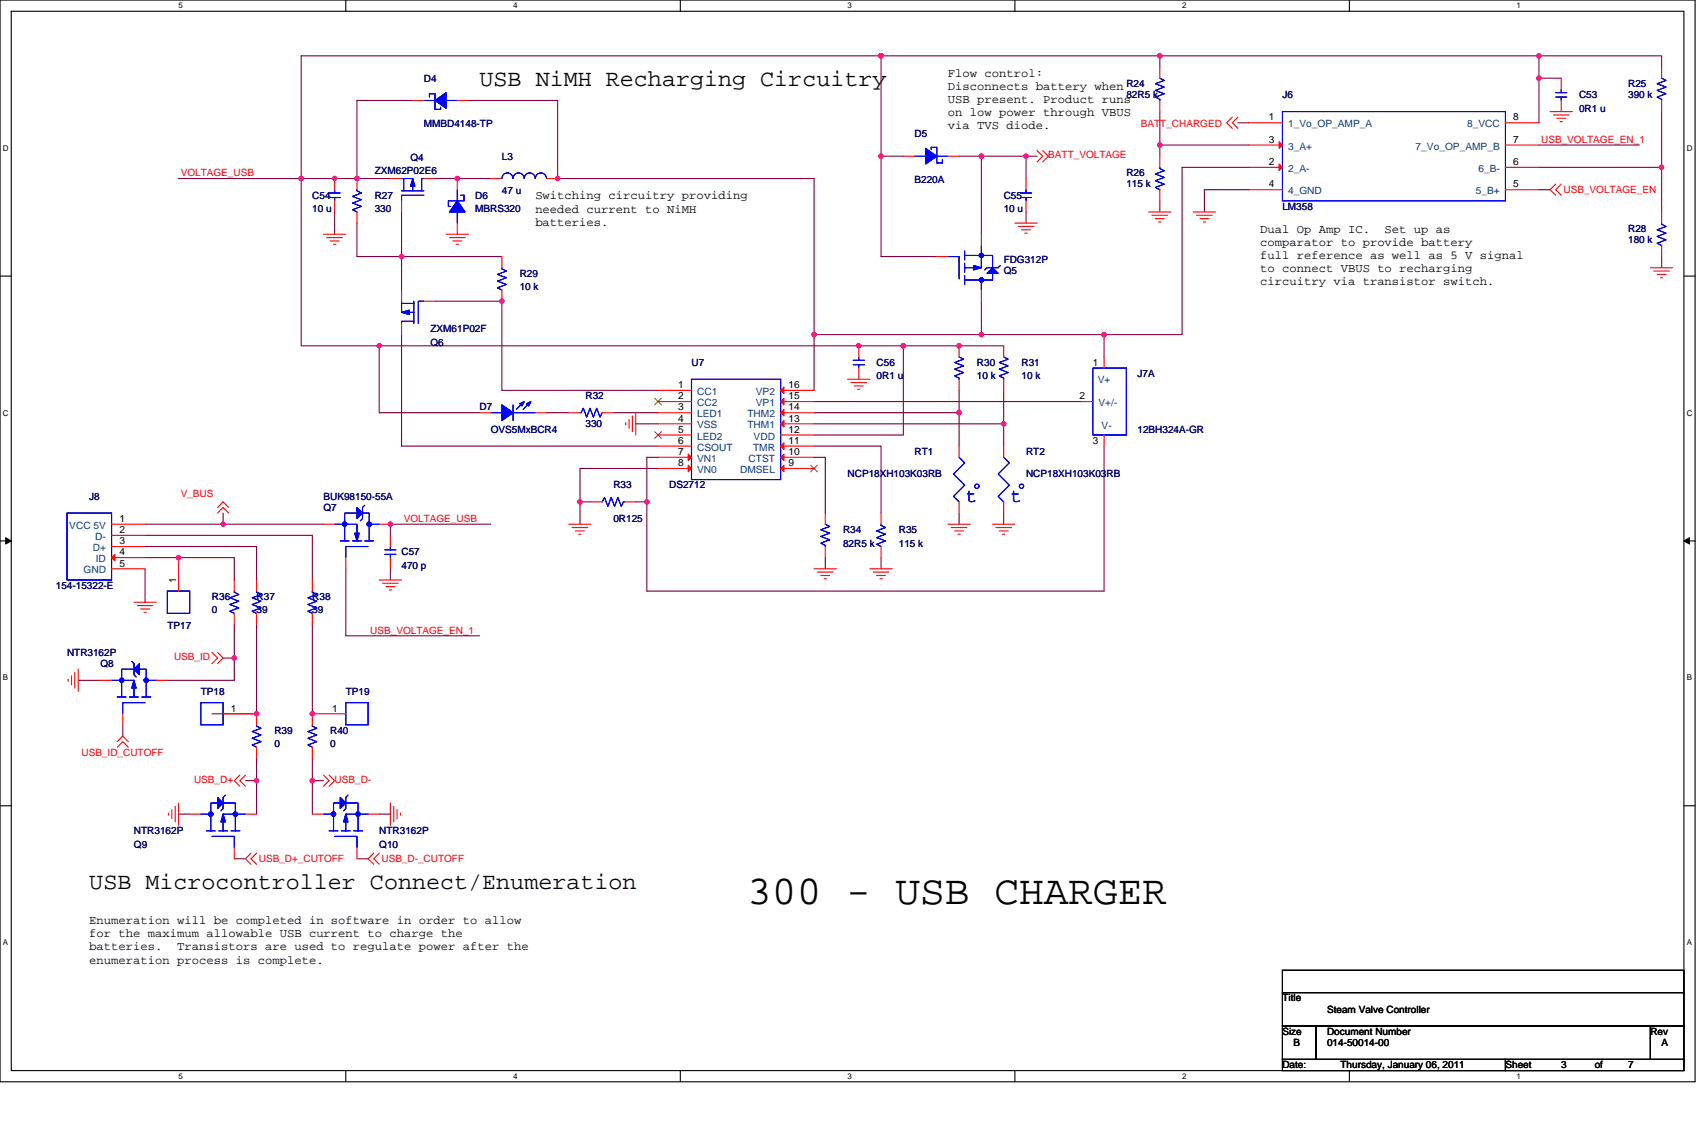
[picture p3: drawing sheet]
<svg xmlns="http://www.w3.org/2000/svg" width="457mm" height="305mm" viewBox="0 0 457 305" stroke-linecap="round" stroke-linejoin="round" font-family="sans-serif">
<path d="M0 0h455.6v290.8h-455.6zM3 3h449.6v284.8h-449.6z" fill="none" stroke="#000" stroke-width=".3"/>
<g fill="#fff">
<path d="M48 .3h1.2v2.4h-1.2z"/>
<path d="M48 288.1h1.2v2.4h-1.2z"/>
</g>
<path d="M92.9 0v3M92.9 287.8v3" fill="none" stroke="#000" stroke-width=".3"/>
<g fill="#fff">
<path d="M137.9 .3h1.2v2.4h-1.2z"/>
<path d="M137.9 288.1h1.2v2.4h-1.2z"/>
</g>
<path d="M182.9 0v3M182.9 287.8v3" fill="none" stroke="#000" stroke-width=".3"/>
<g fill="#fff">
<path d="M227.8 .3h1.2v2.4h-1.2z"/>
<path d="M227.8 288.1h1.2v2.4h-1.2z"/>
</g>
<path d="M272.8 0v3M272.8 287.8v3" fill="none" stroke="#000" stroke-width=".3"/>
<g fill="#fff">
<path d="M317.7 .3h1.2v2.4h-1.2z"/>
<path d="M317.7 288.1h1.2v2.4h-1.2z"/>
</g>
<path d="M362.7 0v3M362.7 287.8v3" fill="none" stroke="#000" stroke-width=".3"/>
<g fill="#fff">
<path d="M407.6 .3h1.2v2.4h-1.2z"/>
<path d="M407.6 288.1h1.2v2.4h-1.2z"/>
<path d="M.8 38.6h1.5v2.4h-1.5z"/>
<path d="M453.4 38.6h1.5v2.4h-1.5z"/>
<path d="M.8 109.8h1.5v2.4h-1.5z"/>
<path d="M453.4 109.8h1.5v2.4h-1.5z"/>
</g>
<path d="M0 74.2h3M452.6 74.2h3" fill="none" stroke="#000" stroke-width=".3"/>
<g fill="#fff">
<path d="M.8 181h1.4v2.4h-1.4z"/>
<path d="M453.4 181h1.4v2.4h-1.4z"/>
</g>
<path d="M0 145.4h3M452.6 145.4h3" fill="none" stroke="#000" stroke-width=".3"/>
<path d="M1.5 144.5l1.5 .9-1.5 .8zM452.6 145.4l1.5-.9v1.7z" fill="#000" stroke="#000" stroke-width=".27"/>
<g fill="#fff">
<path d="M.7 252.2h1.5v2.4h-1.5z"/>
<path d="M453.3 252.2h1.5v2.4h-1.5z"/>
</g>
<path d="M0 216.6h3M452.6 216.6h3M344.7 260.8h107.9v6h-107.9zM344.7 266.8h107.9v9h-107.9zM344.7 275.8h9v9h-9zM353.7 275.8h89.9v9h-89.9zM443.6 275.8h9v9h-9zM344.7 284.8h59.9v3h-59.9zM404.6 284.8h48v3h-48z" fill="none" stroke="#000" stroke-width=".3"/>
<g fill="none" stroke="#800040" stroke-width=".3">
<path d="M236.8 15h-155.8v33M236.8 15h74.9v3M236.8 15v27h6M311.7 15h101.9M413.6 15h33v3M413.6 15v6h6M110.9 27h-15v21M125.9 27h24v21h68.9v41.9M311.7 39v3M311.7 39h24M311.7 30v9M332.7 33h3"/>
<path d="M413.6 39h27M413.6 21v12M446.6 30v15M48 48h33M81 48v44.9h20.9M81 48h14.9M89.9 57v6M95.9 60v9h12M95.9 48h9M107.9 57v12M116.9 48h15M236.8 42v27h15"/>
<path d="M257.8 42h6M263.8 42v21M263.8 42h12M275.8 42h3M275.8 42v6M275.8 57v3M311.7 54v3M335.7 45h-18v44.9h-20.9M335.7 51h-12v6M413.6 45h33M413.6 51h3M446.6 45v12"/>
<path d="M107.9 69h27M107.9 69v9M446.6 69v3M101.9 92.9h140.9M101.9 92.9v18h27M107.9 89.9v30h69M116.9 81h18v23.9h42M218.8 89.9v15M242.8 92.9v24h-24M263.8 81v8.9h-45M263.8 89.9h33M269.8 92.9h-27"/>
<path d="M296.8 89.9v6M146.9 110.9h6M164.9 110.9h12M170.9 113.9h6M218.8 107.9h72M218.8 110.9h39M218.8 113.9h51v6M218.8 119.9h18v18M257.8 110.9v9M257.8 104.9v6M269.8 104.9v9M296.8 119.9v39h-122.9v-24"/>
<path d="M60 137.9v3M155.9 134.9h3M155.9 134.9v6M170.9 134.9h3M176.9 122.9h-3v12M176.9 125.9h-21v9M218.8 122.9h3v15M257.8 137.9v3M269.8 137.9v3M39 140.9h21M39 149.9h24v6M39 143.9h44.9v12"/>
<path d="M39 146.9h30v9M39 152.9v9M60 140.9h27M92.9 152.9v18h36M104.9 152.9v3M131.9 140.9h-27v3M221.8 149.9v3M236.8 149.9v3M63 176.9v6h-18M63 167.9v9h-3M69 167.9v24h-12M83.9 167.9v24"/>
<path d="M21 182.9h6M33 194.8v3M48 218.8h3M69 209.8v9M69 203.8v6h-3M83.9 209.8h3.1M83.9 203.8v6M83.9 209.8v9M101.9 218.8h3M63 230.8h3M95.9 230.8h3"/>
</g>
<g fill="#f0f" stroke="#f0f" stroke-width=".3">
<circle cx="149.9" cy="48" r=".59"/>
<circle cx="107.9" cy="69" r=".59"/>
<circle cx="134.9" cy="80.9" r=".59"/>
<circle cx="218.8" cy="89.9" r=".59"/>
<circle cx="95.9" cy="48" r=".59"/>
<circle cx="242.8" cy="92.9" r=".58"/>
<circle cx="230.8" cy="92.9" r=".59"/>
<circle cx="296.7" cy="89.9" r=".59"/>
<circle cx="155.9" cy="134.9" r=".59"/>
<circle cx="173.9" cy="134.9" r=".59"/>
<circle cx="413.6" cy="21" r=".59"/>
<circle cx="122.9" cy="48" r=".58"/>
<circle cx="89.9" cy="48" r=".59"/>
<circle cx="311.7" cy="39" r=".59"/>
<circle cx="311.7" cy="15" r=".59"/>
<circle cx="236.8" cy="15" r=".59"/>
<circle cx="236.8" cy="42" r=".59"/>
<circle cx="275.8" cy="42" r=".59"/>
<circle cx="257.8" cy="92.9" r=".58"/>
<circle cx="257.8" cy="110.9" r=".59"/>
<circle cx="269.8" cy="113.9" r=".59"/>
<circle cx="80.9" cy="48" r=".59"/>
<circle cx="101.9" cy="92.9" r=".59"/>
<circle cx="63" cy="176.8" r=".59"/>
<circle cx="48" cy="149.9" r=".59"/>
<circle cx="69" cy="209.8" r=".59"/>
<circle cx="83.9" cy="191.8" r=".59"/>
<circle cx="69" cy="191.8" r=".59"/>
<circle cx="104.9" cy="140.9" r=".59"/>
<circle cx="446.6" cy="45" r=".59"/>
<circle cx="263.8" cy="89.9" r=".59"/>
<circle cx="413.6" cy="15" r=".59"/>
<circle cx="263.8" cy="42" r=".59"/>
<circle cx="60" cy="140.9" r=".59"/>
<circle cx="83.9" cy="209.8" r=".59"/>
</g>
<g fill="none" stroke="#f00" stroke-width=".3">
<path d="M311.7 18v3M446.6 18v3M110.9 27h3M122.9 27h3M311.7 27v3M331.2 31.5l-1.5 1.5 1.5 1.5M332.7 31.5l-1.5 1.5 1.5 1.5M335.7 33h9M335.7 39h9M404.6 39h9M404.6 33h9M416.6 30h6"/>
<path d="M417.5 30.9h4.2M418.4 31.8h2.4M419.3 32.7h.6M419.6 21v3M419.6 27v3M446.6 27v3M89.9 48v3M89.9 54v3M95.9 57v3M95.9 48v3M104.9 48h3M107.9 54v3"/>
<path d="M113.9 48h3M122.9 48v3M122.9 60v3M131.9 48h3M146.9 48h3M242.8 42h3M254.8 42h3M272.8 60h6M275.8 48v3M275.8 54v3M278.8 40.5l1.5 1.5-1.5 1.5M280.3 40.5l1.5 1.5-1.5 1.5"/>
<path d="M308.7 57h6M309.6 57.9h4.2M310.5 58.8h2.4M311.4 59.7h.6M311.7 51v3M311.7 42v3M320.7 57h6M321.6 57.9h4.2M322.5 58.8h2.4M323.4 59.7h.6M335.7 45h9M335.7 51h9"/>
<path d="M404.6 51h9M404.6 45h9M418.1 49.5l-1.5 1.5 1.5 1.5M419.6 49.5l-1.5 1.5 1.5 1.5M446.6 57v3M87 63h5.9M87.8 63.9h4.3M88.8 64.8h2.3M89.6 65.7h.7M107.9 78v3M119.9 63h6M120.8 63.9h4.2"/>
<path d="M121.7 64.8h2.4M122.6 65.7h.6M134.9 78v3M134.9 69v3M251.8 69h3M263.8 78v3M263.8 63v3M273.7 60.9h4.2M274.6 61.8h2.4M275.5 62.7h.6M443.6 72h6M444.5 72.9h4.2"/>
<path d="M445.4 73.8h2.4M446.3 74.7h.6M446.6 66v3M107.9 87v2.9M113.9 81h3M230.8 92.9v3M230.8 98.9v3M257.8 92.9v3M269.8 92.9v3M296.8 95.9v3M128.9 110.9h3M143.9 110.9h3"/>
<path d="M152.9 110.9h3M161.9 110.9h3M168.2 113.6v.6M169.1 112.7v2.4M170 111.8v4.2M170.9 110.9v6M176.9 104.9h9M176.9 107.9h9M176.9 110.9h9M176.9 113.9h9M176.9 116.9h9M176.9 119.9h9"/>
<path d="M209.8 119.9h9M209.8 116.9h9M209.8 113.9h9M209.8 110.9h9M209.8 107.9h9M209.8 104.9h9M227.8 101.9h6M228.7 102.8h4.2M229.6 103.7h2.4M230.5 104.6h.6M257.8 101.9v3M257.8 119.9v3"/>
<path d="M269.8 101.9v3M269.8 119.9v3M290.8 107.9h3M296.8 116.9v3M58.5 136.4l1.5-1.5 1.5 1.5M58.5 137.9l1.5-1.5 1.5 1.5M158.9 134.9h3M167.9 134.9h3M176.9 122.9h9M176.9 125.9h9M209.8 125.9h9M209.8 122.9h9"/>
<path d="M221.8 137.9v3M236.8 137.9v3M257.8 134.9v3M269.8 134.9v3M30 140.9h9M30 143.9h9M30 146.9h9M30 149.9h9M30 152.9h9M48 149.9v9M63 155.9v3M69 155.9v3"/>
<path d="M83.9 155.9v3M87 140.9h2.9M92.9 149.9v3M101.9 155.9h6M101.9 140.9h3M102.8 156.8h4.2M103.7 157.7h2.4M104.6 158.6h.6M104.9 149.9v3M104.9 143.9v3M152.9 140.9h6M153.8 141.8h4.2"/>
<path d="M154.7 142.7h2.4M155.6 143.6h.6M218.8 152.9h6M219.7 153.8h4.2M220.6 154.7h2.4M221.5 155.6h.6M221.8 146.9v3M233.8 152.9h6M234.7 153.8h4.2M235.6 154.7h2.4M236.5 155.6h.6M236.8 146.9v3"/>
<path d="M254.8 140.9h6M255.7 141.8h4.2M256.6 142.7h2.4M257.5 143.6h.6M266.8 140.9h6M267.7 141.8h4.2M268.6 142.7h2.4M269.5 143.6h.6M21 179.9v6M36 161.9h6M36.9 162.8h4.2M37.8 163.7h2.4"/>
<path d="M38.7 164.6h.6M57 175.4l1.5 1.5-1.5 1.5M58.5 175.4l1.5 1.5-1.5 1.5M63 164.9v3M69 164.9v3M83.9 164.9v3M18.3 182.6v.6M19.2 181.7v2.4M20.1 180.8v4.2M27 182.9h3M31.5 199.3l1.5-1.5 1.5 1.5M33 191.9v2.9"/>
<path d="M42 182.9h3M60 191.9h9v2.9M92.9 191.9h-9v2.9M31.5 200.9l1.5-1.6 1.5 1.6M45.3 218.5v.6M46.2 217.6v2.4M47.1 216.7v4.2M48 215.8v6M51 218.8h3M64.5 208.3l-1.5 1.5 1.5 1.5M66 208.3l-1.5 1.5 1.5 1.5M66 218.8h3"/>
<path d="M69 200.9v2.9M83.9 218.8h3.1M83.9 200.9v2.9M87 208.3l1.5 1.5-1.5 1.5M88.5 208.3l1.4 1.5-1.4 1.5M98.9 218.8h3M104.9 215.8v6M105.8 216.7v4.2M106.7 217.6v2.4M107.6 218.5v.6M63 227.8v3M67.5 229.3l-1.5 1.5 1.5 1.5"/>
<path d="M69 229.3l-1.5 1.5 1.5 1.5M95.9 227.8v3M100.4 229.3l-1.5 1.5 1.5 1.5M101.9 229.3l-1.5 1.5 1.5 1.5"/>
</g>
<g fill="none" stroke="#00f" stroke-width=".3">
<path d="M113.9 27h3M115.4 26.1v-.9h1.5v4.2h1.5v-.6M119.9 27h3M311.7 21l1.2 .6-2.4 .9 2.4 .9-2.4 .9 2.4 .9-2.4 .9 1.2 .6v.3M344.7 30h59.9v24h-59.9zM418.1 24.9h3M418.1 26.1h3M419.6 26.1v.9M419.6 24v.9M446.6 21l1.2 .6-2.4 .9 2.4 .9-2.4 .9 2.4 .9-2.4 .9 1.2 .6v.3M88.5 51.9h2.9M88.5 53.1h2.9"/>
<path d="M89.9 53.1v.9M89.9 51v.9M95.9 51v.3l1.2 .6-2.4 .9 2.4 .9-2.4 .9 2.4 .9-2.4 .9 1.2 .6M107.9 51.3h6M107.9 48h3M108.5 48v3.3M110.9 49.5v1.8M113.9 48h-.6v3.3M113.9 52.5h-6v1.5M122.9 51v3M122.9 57v3M123.8 52.5h.9v1.5h-4.2v1.5h.6"/>
<path d="M146.9 48a1.5 1.5 0 0 0-1.5-1.5 1.5 1.5 0 0 0-1.5 1.5 1.49 1.49 0 0 0-1.5-1.5 1.5 1.5 0 0 0-1.5 1.5 1.5 1.5 0 0 0-1.5-1.5 1.5 1.5 0 0 0-1.5 1.5 1.49 1.49 0 0 0-1.5-1.5 1.49 1.49 0 0 0-1.5 1.5M245.8 42h3M250.3 40.2v-.6h1.5v4.2h1.5v-.9M251.8 42h3M274.3 51.9h3M274.3 53.1h3M275.8 53.1v.9M275.8 51v.9M311.7 45v.3l1.2 .6-2.4 .9 2.4 .9-2.4 .9 2.4 .9-2.4 .9 1.2 .6M446.6 60v.3l1.2 .6-2.4 .9 2.4 .9-2.4 .9 2.4 .9-2.4 .9 1.2 .6M134.9 72v.3l1.2 .6-2.4 .9 2.4 .9-2.4 .9 2.4 .9-2.4 .9 1.2 .6M254.8 69h3v6"/>
<path d="M259.3 67.5v2.4M259.3 70.8v2.4M259.3 74.1v2.4M259.3 68.7h7.5v3.3M263.8 75.3v2.7M263.8 66v6h-4.5M266.8 73.5v1.8h-7.5M268.9 71.4l-.6 .6h-3l-.6 .6M107.9 81.6h3.3M107.9 81v2.9M109.4 83.9h1.8M111.2 81v6"/>
<path d="M111.2 86.3h-3.3v.7M113.9 81h-1.5v6M229.3 96.8h3M229.3 98h3M230.8 98v.9M230.8 95.9v.9M257.8 95.9l1.2 .6-2.4 .9 2.4 .9-2.4 .9 2.4 .9-2.4 .9 1.2 .6v.3M269.8 95.9l1.2 .6-2.4 .9 2.4 .9-2.4 .9 2.4 .9-2.4 .9 1.2 .6v.3M293.8 98.9h8.9v18h-8.9zM131.9 110.9h3M137.9 108.8v4.2M137.9 110.9h6"/>
<path d="M140.6 108.2l-1.8 1.8M142.4 108.2l-1.8 1.8M155.9 110.9h.3l.6-1.2 .9 2.4 .9-2.4 .9 2.4 .9-2.4 .9 2.4 .6-1.2M185.9 101.9h23.9v27h-23.9zM18 137.9h12v18h-12zM95.9 137.9h-3.3v7.5M97.4 137.9h1.8v7.5M98 135.8l-.6 .6v3l-.6 .6M161.9 134.9l.6-1.2 .9 2.4 .9-2.4 .9 2.4 .9-2.4 .9 2.4 .6-1.2h.3M257.8 122.9l1.5 1.5-3 3 3 3-3 3 1.5 1.5M269.8 122.9l1.5 1.5-3 3 3 3-3 3 1.5 1.5M45 158.9h6v6h-6z"/>
<path d="M63 158.9v.3l1.2 .6-2.4 .9 2.4 .9-2.4 .9 2.4 .9-2.4 .9 1.2 .6M69 158.9v.3l1.2 .6-2.4 .9 2.4 .9-2.4 .9 2.4 .9-2.4 .9 1.2 .6M83.9 158.9v.3l1.3 .6-2.4 .9 2.4 .9-2.4 .9 2.4 .9-2.4 .9 1.1 .6M89.9 140.9h3M91.4 145.4h2.4M92.6 140.9h3.3v3M94.7 145.4h2.4M98 145.4h2.4M98.9 146.9h-6v3M99.2 140.9h2.7M103.4 149h3M103.4 147.8h3"/>
<path d="M104.9 146.9v.9M104.9 149v.9M221.8 140.9l1.2 .6-2.4 .9 2.4 .9-2.4 .9 2.4 .9-2.4 .9 1.2 .6v.3M236.8 140.9v.3l1.2 .6-2.4 .9 2.4 .9-2.4 .9 2.4 .9-2.4 .9 1.2 .6M35.4 177.8l.6 .6v3l.6 .6M36 179.9h-3.3v7.4M37.5 179.9h1.8v7.4M30 182.9h6v4.4M31.5 187.3h2.4M34.8 187.3h2.4M38.1 187.3h2.4M39 188.8h-6v3.1"/>
<path d="M39.3 182.9h2.7M54 188.8h6v6h-6zM69 194.8v.4l1.2 .5-2.4 .9 2.4 .9-2.4 .9 2.4 .9-2.4 .9 1.2 .7M83.9 194.8v.4l1.3 .5-2.4 .9 2.4 .9-2.4 .9 2.4 .9-2.4 .9 1.1 .7M92.9 188.8h6v6h-6zM54 218.8h2.7M58.5 215.8h-1.8v7.5M60 215.8h3.3v7.5M60.6 213.7l-.6 .6v3l-.6 .6M66 218.8h-6v4.5M87 218.8h2.6M91.4 215.8h-1.8v7.5"/>
<path d="M92.9 215.8h3.3v7.5M93.5 213.7l-.6 .6v3l-.5 .6M98.9 218.8h-6v4.5M55.5 223.3h2.4M57 224.8h6v3M58.8 223.3h2.4M62.1 223.3h2.4M88.5 223.3h2.3M89.9 224.8h6v3M91.7 223.3h2.4M95 223.3h2.4"/>
<circle cx="262.6" cy="130.7" r=".59"/>
<circle cx="274.6" cy="130.7" r=".58"/>
</g>
<g fill="#00f" stroke="#00f" stroke-width=".3">
<path d="M134.9 108.8l3 2.1-3 2.1z" fill-rule="evenodd"/>
<path d="M141.5 108.5l1.2-.6-.6 1.2z" fill-rule="evenodd"/>
<path d="M139.7 108.5l1.2-.6-.6 1.2z" fill-rule="evenodd"/>
<path d="M134.9 108.8l3 2.1-3 2.1z" fill-rule="evenodd"/>
<path d="M141.5 108.5l1.2-.6-.6 1.2z" fill-rule="evenodd"/>
<path d="M139.7 108.5l1.2-.6-.6 1.2z" fill-rule="evenodd"/>
<path d="M37.5 178.4v3l-1.5-1.5z" fill-rule="evenodd"/>
<path d="M36 182.9l.6 2.1h-1.2z" fill-rule="evenodd"/>
<path d="M37.5 178.4v3l-1.5-1.5z" fill-rule="evenodd"/>
<path d="M36 182.9l.6 2.1h-1.2z" fill-rule="evenodd"/>
<path d="M95.9 136.4l1.5 1.5-1.5 1.5z" fill-rule="evenodd"/>
<path d="M95.3 143.3h1.2l-.6 2.1z" fill-rule="evenodd"/>
<path d="M95.9 136.4l1.5 1.5-1.5 1.5z" fill-rule="evenodd"/>
<path d="M95.3 143.3h1.2l-.6 2.1z" fill-rule="evenodd"/>
<path d="M122.9 54l2.1 3h-4.2z" fill-rule="evenodd"/>
<path d="M122.9 54l2.1 3h-4.2z" fill-rule="evenodd"/>
<path d="M265.3 73.5l1.5-1.5 1.5 1.5z" fill-rule="evenodd"/>
<path d="M261.7 71.4l2.1 .6-2.1 .6z" fill-rule="evenodd"/>
<path d="M265.3 73.5l1.5-1.5 1.5 1.5z" fill-rule="evenodd"/>
<path d="M261.7 71.4l2.1 .6-2.1 .6z" fill-rule="evenodd"/>
<path d="M116.9 27l3-2.1v4.2z" fill-rule="evenodd"/>
<path d="M116.9 27l3-2.1v4.2z" fill-rule="evenodd"/>
<path d="M107.9 83.9l2.1-.5v1.2z" fill-rule="evenodd"/>
<path d="M107.9 83.9l2.1-.5v1.2z" fill-rule="evenodd"/>
<path d="M110.9 48l.6 2.1h-1.2z" fill-rule="evenodd"/>
<path d="M110.9 48l.6 2.1h-1.2z" fill-rule="evenodd"/>
<path d="M248.8 39.9l3 2.1-3 2.1z" fill-rule="evenodd"/>
<path d="M248.8 39.9l3 2.1-3 2.1z" fill-rule="evenodd"/>
<path d="M91.4 214.3l1.5 1.5-1.5 1.5z" fill-rule="evenodd"/>
<path d="M92.9 218.8l.6 2.1h-1.1z" fill-rule="evenodd"/>
<path d="M91.4 214.3l1.5 1.5-1.5 1.5z" fill-rule="evenodd"/>
<path d="M92.9 218.8l.6 2.1h-1.1z" fill-rule="evenodd"/>
<path d="M58.5 214.3l1.5 1.5-1.5 1.5z" fill-rule="evenodd"/>
<path d="M60 218.8l.6 2.1h-1.2z" fill-rule="evenodd"/>
<path d="M58.5 214.3l1.5 1.5-1.5 1.5z" fill-rule="evenodd"/>
<path d="M60 218.8l.6 2.1h-1.2z" fill-rule="evenodd"/>
<circle cx="32.7" cy="182.8" r=".58"/>
<circle cx="39.3" cy="182.8" r=".59"/>
<circle cx="99.2" cy="140.9" r=".59"/>
<circle cx="92.6" cy="140.9" r=".59"/>
<circle cx="263.8" cy="68.7" r=".59"/>
<circle cx="263.8" cy="75.2" r=".59"/>
<circle cx="96.2" cy="218.8" r=".59"/>
<circle cx="89.6" cy="218.8" r=".59"/>
<circle cx="63.3" cy="218.8" r=".59"/>
<circle cx="56.7" cy="218.8" r=".59"/>
</g>
<g fill="#f00" stroke="#f00" stroke-width=".3">
<path d="M343.8 44.1l.9 .9-.9 .9z"/>
<path d="M343.8 38.1l.9 .9-.9 .9z"/>
<path d="M30 149.9l.9-.9v1.8z"/>
<path d="M185 122l.9 .9-.9 .9z"/>
<path d="M185 125l.9 .9-.9 .9z"/>
<path d="M210.7 125v1.8l-.9-.9z"/>
<path d="M210.7 122v1.8l-.9-.9z"/>
<path d="M209.8 119.9l.9-.9v1.8z"/>
<path d="M210.7 113v1.8l-.9-.9z"/>
<path d="M210.7 110v1.8l-.9-.9z"/>
<path d="M210.7 107v1.8l-.9-.9z"/>
<path d="M209.8 104.9l.9-.9v1.8z"/>
</g>
<path d="M176 107l1.8 1.8M176 116l1.8 1.8M177.8 107l-1.8 1.8M177.8 116l-1.8 1.8M217.9 125l1.8 1.8M219.7 125l-1.8 1.8" fill="none" stroke="#804000" stroke-width=".27"/>
<text font-size="11.1" x="200.9" y="243">300 - USB CHARGER</text>
<g font-size="6.3">
<text x="128.9" y="23.2">USB NiMH Recharging Circuitry</text>
<text x="24" y="239">USB Microcontroller Connect/Enumeration</text>
</g>
<g font-size="5.4" fill="#00f">
<text x="259.6" y="135">t</text>
<text x="271.6" y="135">t</text>
</g>
<g font-size="3.3">
<text x="254.8" y="20.6">Flow control:</text>
<text x="254.8" y="24.2">Disconnects battery when</text>
<text x="254.8" y="27.7">USB present. Product runs</text>
<text x="254.8" y="31.2">on low power through VBUS</text>
<text x="254.8" y="34.7">via TVS diode.</text>
<text x="143.9" y="53.6">Switching circuitry providing</text>
<text x="143.9" y="57.1">needed current to NiMH</text>
<text x="143.9" y="60.6">batteries.</text>
<text x="338.7" y="62.6">Dual Op Amp IC.</text>
<text x="372.2" y="62.6">Set up as</text>
<text x="338.7" y="66.1">comparator to provide battery</text>
<text x="338.7" y="69.6">full reference as well as 5 V signal</text>
<text x="338.7" y="73.1">to connect VBUS to recharging</text>
<text x="338.7" y="76.6">circuitry via transistor switch.</text>
<text x="24" y="248.4">Enumeration will be completed in software in order to allow</text>
<text x="24" y="251.9">for the maximum allowable USB current to charge the</text>
<text x="24" y="255.5">batteries.</text>
<text x="47.6" y="255.5">Transistors are used to regulate power after the</text>
<text x="24" y="259">enumeration process is complete.</text>
</g>
<g font-size="2.7" fill="#000080">
<text x="113.9" y="21.9">D4</text>
<text x="302.7" y="23.4">R24</text>
<text x="437.6" y="23.4">R25</text>
<text x="302.7" y="26.4">82R5 k</text>
<text x="344.7" y="26.4">J6</text>
<text x="424.4" y="26.4">C53</text>
<text x="424.4" y="30">0R1 u</text>
<text x="437.6" y="26.4">390 k</text>
<text x="113.9" y="34.2">MMBD4148-TP</text>
<text x="245.8" y="36.9">D5</text>
<text x="100.7" y="46.8">ZXM62P02E6</text>
<text x="110.3" y="43.2">Q4</text>
<text x="134.9" y="42.9">L3</text>
<text x="302.7" y="47.4">R26</text>
<text x="83.9" y="53.4">C54</text>
<text x="100.7" y="53.4">R27</text>
<text x="127.7" y="53.4">D6</text>
<text x="134.9" y="52.2">47 u</text>
<text x="245.8" y="49.2">B220A</text>
<text x="269.8" y="53.4">C55</text>
<text x="302.7" y="50.4">115 k</text>
<text x="83.9" y="57">10 u</text>
<text x="100.7" y="57">330</text>
<text x="127.7" y="57">MBRS320</text>
<text x="269.8" y="57">10 u</text>
<text x="344.7" y="56.4">LM358</text>
<text x="437.6" y="62.4">R28</text>
<text x="437.6" y="65.4">180 k</text>
<text x="269.8" y="70.8">FDG312P</text>
<text x="139.7" y="74.4">R29</text>
<text x="139.7" y="78">10 k</text>
<text x="269.8" y="73.7">Q5</text>
<text x="115.7" y="89.3">ZXM61P02F</text>
<text x="115.7" y="92.9">Q6</text>
<text x="185.9" y="98.3">U7</text>
<text x="235.6" y="98.3">C56</text>
<text x="235.6" y="101.9">0R1 u</text>
<text x="262.6" y="98.3">R30</text>
<text x="262.6" y="101.9">10 k</text>
<text x="274.6" y="98.3">R31</text>
<text x="274.6" y="101.9">10 k</text>
<text x="305.8" y="101.3">J7A</text>
<text x="157.4" y="107.3">R32</text>
<text x="128.9" y="110.3">D7</text>
<text x="131.9" y="116.3">OVS5MxBCR4</text>
<text x="157.4" y="114.8">330</text>
<text x="305.8" y="116.3">12BH324A-GR</text>
<text x="245.8" y="122.3">RT1</text>
<text x="275.8" y="122.3">RT2</text>
<text x="164.9" y="131.3">R33</text>
<text x="179.9" y="131.3">DS2712</text>
<text x="227.8" y="128.3">NCP18XH103K03RB</text>
<text x="275.8" y="128.3">NCP18XH103K03RB</text>
<text x="24" y="134.3">J8</text>
<text x="87" y="137.3">Q7</text>
<text x="87" y="134.3">BUK98150-55A</text>
<text x="164.9" y="140.3">0R125</text>
<text x="226.6" y="143.3">R34</text>
<text x="241.6" y="143.3">R35</text>
<text x="107.9" y="149.3">C57</text>
<text x="226.6" y="146.9">82R5 k</text>
<text x="241.6" y="146.9">115 k</text>
<text x="107.9" y="152.9">470 p</text>
<text x="15" y="158.3">154-15322-E</text>
<text x="57" y="161.3">R36</text>
<text x="69" y="161.3">R37</text>
<text x="83.9" y="161.3">R38</text>
<text x="57" y="164.9">0</text>
<text x="69" y="164.9">39</text>
<text x="83.9" y="164.9">39</text>
<text x="45" y="169.1">TP17</text>
<text x="18" y="176.3">NTR3162P</text>
<text x="27" y="179.3">Q8</text>
<text x="54" y="186.8">TP18</text>
<text x="92.9" y="186.8">TP19</text>
<text x="73.8" y="197.2">R39</text>
<text x="88.8" y="197.2">R40</text>
<text x="73.8" y="200.8">0</text>
<text x="88.8" y="200.8">0</text>
<text x="36" y="227.8">Q9</text>
<text x="36" y="224.2">NTR3162P</text>
<text x="101.9" y="227.8">Q10</text>
<text x="101.9" y="224.2">NTR3162P</text>
</g>
<g font-size="2.7" fill="#f00">
<text x="306.6" y="34.2">BATT_CHARGED</text>
<text x="414.2" y="38.4">USB_VOLTAGE_EN_1</text>
<text x="48.6" y="47.4">VOLTAGE_USB</text>
<text x="281.8" y="42.6">BATT_VOLTAGE</text>
<text x="420.2" y="51.9">USB_VOLTAGE_EN</text>
<text x="48.6" y="133.7">V_BUS</text>
<text x="108.5" y="140.3">VOLTAGE_USB</text>
<text x="99.5" y="170.3">USB_VOLTAGE_EN_1</text>
<text x="46.8" y="177.5">USB_ID</text>
<text x="21.9" y="203.2">USB_ID_CUTOFF</text>
<text x="52.2" y="210.4">USB_D+</text>
<text x="89.9" y="210.4">USB_D-</text>
<text x="69.6" y="231.7">USB_D+_CUTOFF</text>
<text x="102.5" y="231.7">USB_D-_CUTOFF</text>
</g>
<g font-size="2.7">
<text x="341.1" y="32.4">1</text>
<text x="406.7" y="32.4">8</text>
<text x="341.1" y="38.4">3</text>
<text x="406.7" y="38.4">7</text>
<text x="341.1" y="44.4">2</text>
<text x="406.7" y="44.4">6</text>
<text x="341.1" y="50.4">4</text>
<text x="406.7" y="50.4">5</text>
<text x="293.8" y="98.3">1</text>
<text x="182.2" y="104.3">1</text>
<text x="182.2" y="107.3">2</text>
<text x="211.9" y="107.3">15</text>
<text x="211.9" y="104.3">16</text>
<text x="290.1" y="107.3">2</text>
<text x="182.2" y="110.3">3</text>
<text x="182.2" y="113.3">4</text>
<text x="211.9" y="113.3">13</text>
<text x="211.9" y="110.3">14</text>
<text x="182.2" y="116.3">5</text>
<text x="182.2" y="119.3">6</text>
<text x="211.9" y="116.3">12</text>
<text x="211.9" y="119.3">11</text>
<text x="293.8" y="119.3">3</text>
<text x="182.2" y="122.3">7</text>
<text x="182.2" y="125.3">8</text>
<text x="211.9" y="122.3">10</text>
<text x="211.9" y="125.3">9</text>
<text x="32.1" y="143.3">2</text>
<text x="32.1" y="140.3">1</text>
<text x="32.1" y="146.3">3</text>
<text x="32.1" y="149.3">4</text>
<text x="32.1" y="152.3">5</text>
<text x="47.4" y="156.8" transform="rotate(-90 47.4 156.8)">1</text>
<text x="62.1" y="191.2">1</text>
<text x="89.3" y="191.2">1</text>
<text x="344.7" y="269.2">Title</text>
<text x="356.7" y="272.2">Steam Valve Controller</text>
<text x="344.7" y="278.2">Size</text>
<text x="347.7" y="281.2">B</text>
<text x="356.7" y="278.2">Document Number</text>
<text x="356.7" y="281.2">014-50014-00</text>
<text x="443.6" y="278.2">Rev</text>
<text x="446.6" y="281.2">A</text>
<text x="344.7" y="287.1">Date:</text>
<text x="360.3" y="287.1">Thursday, January 06, 2011</text>
<text x="404.6" y="287.1">Sheet</text>
<text x="419.6" y="287.1">3</text>
<text x="428.6" y="287.1">of</text>
<text x="437.6" y="287.1">7</text>
</g>
<g font-size="2.7" fill="#004080">
<text x="346.2" y="34.2">1_Vo_OP_AMP_A</text>
<text x="394.3" y="34.2">8_VCC</text>
<text x="346.2" y="40.2">3_A+</text>
<text x="380.5" y="40.2">7_Vo_OP_AMP_B</text>
<text x="346.2" y="46.2">2_A-</text>
<text x="397.4" y="46.2">6_B-</text>
<text x="346.2" y="52.2">4_GND</text>
<text x="396.7" y="52.2">5_B+</text>
<text x="187.4" y="106.1">CC1</text>
<text x="203.2" y="106.1">VP2</text>
<text x="295.1" y="102.8">V+</text>
<text x="187.4" y="109.1">CC2</text>
<text x="187.4" y="112.1">LED1</text>
<text x="200.9" y="112.1">THM2</text>
<text x="203.2" y="109.1">VP1</text>
<text x="295.3" y="109.1">V+/-</text>
<text x="187.4" y="115.1">VSS</text>
<text x="187.4" y="118.1">LED2</text>
<text x="200.9" y="115.1">THM1</text>
<text x="202.6" y="118.1">VDD</text>
<text x="296.1" y="115.3">V-</text>
<text x="187.4" y="121.1">CSOUT</text>
<text x="187.4" y="124.1">VN1</text>
<text x="201.2" y="124.1">CTST</text>
<text x="202.4" y="121.1">TMR</text>
<text x="187.4" y="127.1">VN0</text>
<text x="198.9" y="127.1">DMSEL</text>
<text x="18.6" y="142.1">VCC 5V</text>
<text x="24.9" y="148.1">D+</text>
<text x="25.6" y="145.1">D-</text>
<text x="22.4" y="154.1">GND</text>
<text x="25.8" y="151.1">ID</text>
</g>
<g font-size="2.1">
<text x="48" y="2.3">5</text>
<text x="137.9" y="2.3">4</text>
<text x="227.8" y="2.3">3</text>
<text x="317.7" y="2.3">2</text>
<text x="407.6" y="2.3">1</text>
<text x=".8" y="40.5">D</text>
<text x="453.4" y="40.5">D</text>
<text x=".8" y="111.7">C</text>
<text x="453.4" y="111.7">C</text>
<text x=".8" y="182.9">B</text>
<text x="453.4" y="182.9">B</text>
<text x=".8" y="254.1">A</text>
<text x="453.4" y="254.1">A</text>
<text x="48" y="290">5</text>
<text x="137.9" y="290">4</text>
<text x="227.8" y="290">3</text>
<text x="317.7" y="290">2</text>
<text x="407.6" y="290">1</text>
</g>
</svg>
